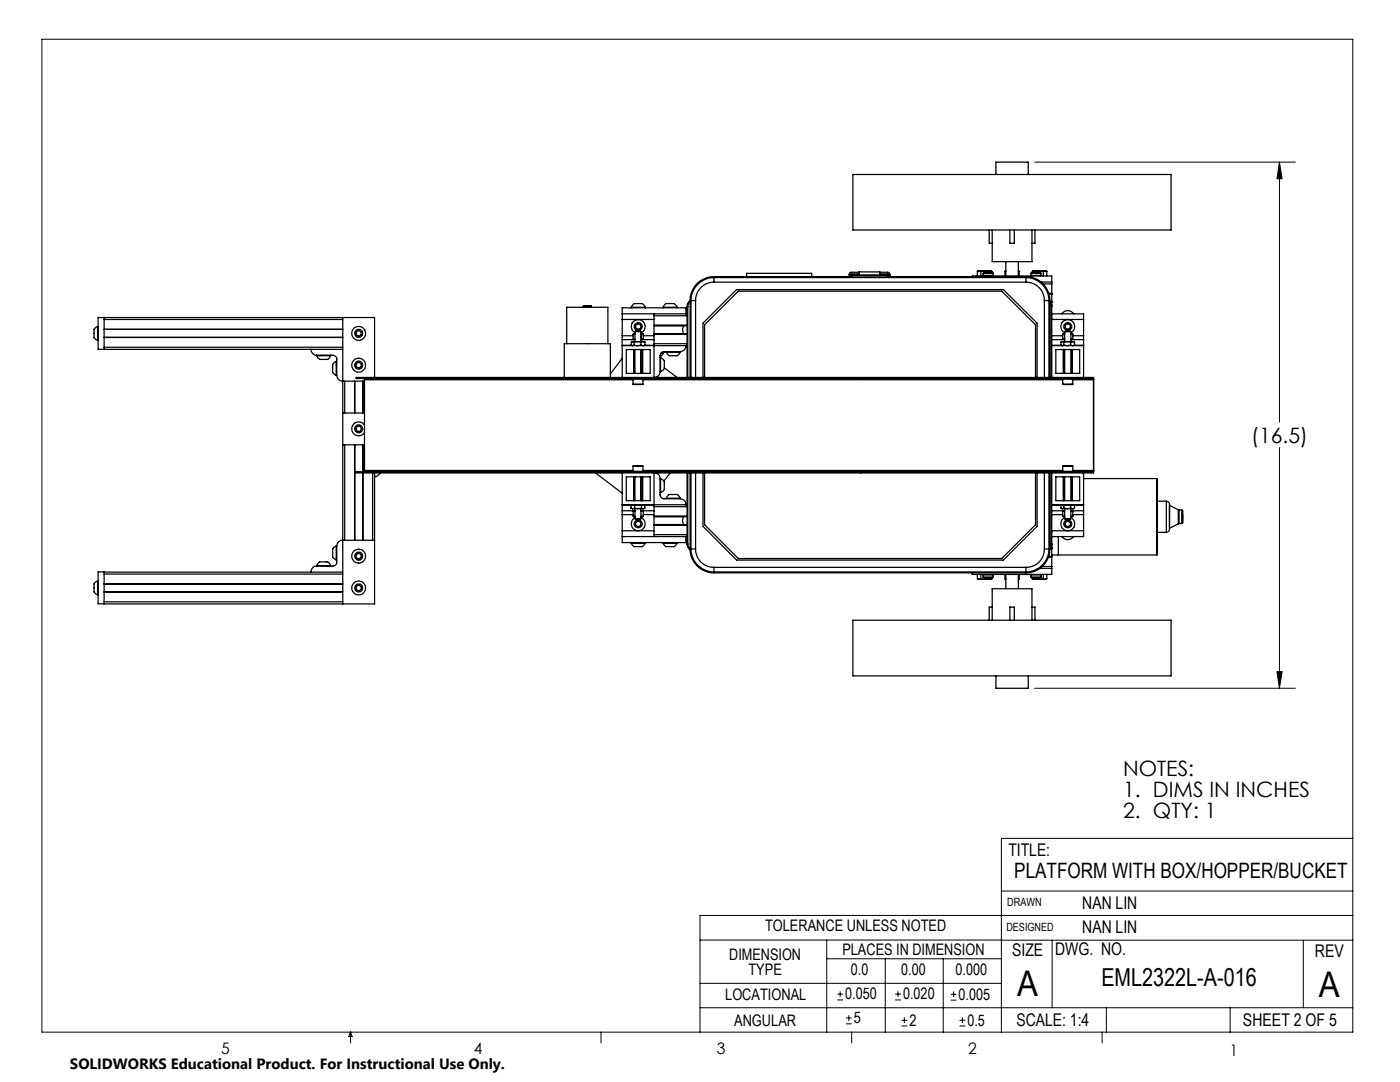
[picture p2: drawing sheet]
<svg xmlns="http://www.w3.org/2000/svg" width="279mm" height="216mm" viewBox="0 0 279 216" stroke-linecap="round" stroke-linejoin="round" font-family="sans-serif">
<g fill="none" stroke="#000" stroke-width=".2">
<path d="M8.4 7.8h261.6v198.2h-261.6zM206.5 32.3h52M255.3 32.3l.6 3.4h-1.1zM255.3 32.3v51.9M255.3 89.3v48M206.5 137.3h52M254.8 134h1.1l-.6 3.3zM199.8 177.8h70.2M270 167.3h-70.2v38.7M139.7 187.6h60.2M139.7 196.2h60.1M165 187.6v18.4"/>
<path d="M165 191.3h34.8M167.1 199.5h1.1M167.1 198.4h1.1M167.7 197.8v1.1M176.7 191.3v14.7M178.6 199.5h1.2M178.6 198.4h1.2M179.2 197.8v1.1M188.2 191.3v14.7M189.7 199.6h1.2M189.7 198.4h1.2M190.3 197.8v1.2"/>
<path d="M199.8 187.6h70.2M210 187.6v13.5M260.1 187.6v13.5M270 182.7h-130.3v23.3M70 206v2.1M70 206l.3 .8h-.7zM119.9 206v2.1M139.7 201.1h130.3M168.8 204.3h1.2M168.8 203.1h1.2M169.4 202.6v1.1M170 206v2.1"/>
<path d="M179.9 204.7h1.2M179.9 203.6h1.2M180.5 203v1.2M191.5 204.7h1.2M191.5 203.6h1.2M192.1 203v1.2M220 206v2.1M220.8 201.1v4.9M245.5 201.1v4.9"/>
</g>
<path d="M255.3 32.3l.6 3.4h-1.1zM254.8 134h1.1l-.6 3.3z" fill="#000"/>
<g fill="none" stroke="#000" stroke-width=".25">
<path d="M170.2 34.8h63.5v11.1h-63.5zM198.8 34.8v-2.5h6.4v2.5M137.7 59.9l-.4 .7-.2 .6M137.7 60h1.1M137.7 60v15.3M138.8 60v15.3M142.5 56.3a3.6 3.6 0 0 0-3.7 3.7M142.5 55.2a4.7 4.7 0 0 0-4.8 4.8M142.5 55.2v1.1M142.5 56.3h62.3M142.5 55.2h27.2M149 55.2v-.7h13v.7"/>
<path d="M169.5 54.8l1.9 .1M169.7 55h.3M169.7 54.9v.4h.3M169.7 54.9h.1M169.9 54.6l-.1 .3M169.9 54.6h1.6M169.9 54.6v.3M170 55h7M170 55v.3M170 55.3h7M171.5 54.9v-.6h4.1v.6M171.5 54.3l-1.8 .1-.2 .3v.5"/>
<path d="M175.6 54.3h1.6l.4 .4v.5M175.6 54.6h1.5M177 55h.4M177 55v.3M177.1 54.6l.2 .3M177.1 54.6v.3M177.4 54.9v.4h-.4M177.4 54.9h.1M177.4 55.2h27.4M177.6 54.8l-6.2 .1M194 55.2v-.1h15.9v1.2M195.1 54.2v.9"/>
<path d="M195.4 54l.4 .2M195.4 54h1.1M195.4 54l-.3 .2M195.8 54.2v.9M196.2 55h2M196.2 54.5h2M196.2 54.5l.1-.1h1.8l.1 .1M196.2 54.5v.5M196.2 55l.1 .1M196.5 54l.7 .2M196.5 54h1.1M196.5 54l-.7 .2"/>
<path d="M197.2 54.2v.2M197.4 45.9v2.6h.6M197.6 54l-.4 .2M197.6 54l.3 .2M197.9 54.2v.2M198 45.9v6.3h8v-6.3M198.2 54.5v.5M198.2 55l-.1 .1M200.6 54.2v.9M200.7 54.1l-.1 .1M200.7 54l-.1 .2M200.7 52.2v2.9"/>
<path d="M201.5 45.9v2.6h.9v-2.6M203.2 54l.2 .2M203.2 52.2v2.9M203.2 54.1l.2 .1M203.4 54.2v.9M204.8 56.3a3.6 3.6 0 0 1 3.6 3.7M204.8 55.2a4.7 4.7 0 0 1 4.7 4.8M204.8 55.2v1.1M205.7 54.5l.1-.1h1.8l.2 .1M205.7 54.5h2.1M205.7 55h2.1M205.7 54.5v.5"/>
<path d="M205.7 55l.1 .1M206 54.2v.2M206.4 54l.4 .2M206.4 54h1.1M206.4 54l-.4 .2M206.6 45.9v2.6h-.6M206.8 54.2v.2M207.5 54l.7 .2M207.5 54h1.1M207.5 54l-.7 .2M207.8 54.5v.5M207.8 55l-.2 .1"/>
<path d="M207.8 56.3h2.1M208.2 54.2v.9M208.2 56.7h1.7M208.4 60h1.1M208.4 60v15.3M208.6 54l.3 .2M208.6 54l-.4 .2M208.9 54.2v.9M209.3 58.5h.6M209.3 58.6h.6M209.5 60v15.3M209.9 56.3v.4"/>
<path d="M209.9 58.5v.1M209.9 58.6h.1M209.9 56.7v1.8M209.9 58.6v1.7M19.5 65.2l-.4 .2a.9 .9 0 0 0-.3 1.1 1.05 1.05 0 0 0 .7 1.4M19.5 65.2v2.7M19.5 65.2h.1M19.5 67.9h.1M20.8 63.4h.1M20.8 63.4v6.3M20.8 67.3h47.6M20.8 65.7h47.6"/>
<path d="M20.8 63.7h47.6M20.8 69.3h47.6M62.1 69.7a1.16 1.16 0 0 0 1.1 1.2h3.2a.78 .78 0 0 1 .8 .8v3.2M63.2 71l.2 .3a.92 .92 0 0 0 1.1 .4 1.12 1.12 0 0 0 1.3-.3l.2-.4M63.2 71h2.8M63.2 70.9v.1M66 70.9v.1M67.1 72.1l-.3 .2a.81 .81 0 0 0-.4 1.1 1.03 1.03 0 0 0 .3 1.2l.4 .3M67.1 72.1v2.8M67.1 72.1h.1M67.1 74.9h.1M67.2 74.9a1.21 1.21 0 0 0 1.2 1.2h4.3"/>
<path d="M68.4 69.7h-48.8v-6.3h55.2v11.9M68.4 63.4v57.1M68.8 76.1v6.3M70.8 76.1v6.3M71.1 66.2l.5-.3 .5 .3v.6l-.5 .3-.5-.3zM71.1 72.6l.5-.3 .5 .3v.6l-.5 .2-.5-.2zM72.4 76.1v6.3M72.7 75.5v.3M72.7 75.8h53.6M72.7 75.8v18.1M112.6 75.3v-6.7h9.2v6.7M113.1 68.6v-7.3h8.2v7.3"/>
<path d="M116.4 61.1h1.6M116.4 61.1v.2M118 61.1v.2M124.2 67.8v1.1M124.2 67v.8M124.2 62.6v1.1M124.2 68.9l2 .1M124.2 69h12.9M124.2 62.6v-1.2h12.7v1.2M124.2 63.7v3.3M124.2 68.9v6.4M124.2 71.5l-2.4 3.1"/>
<path d="M124.2 62.6h12.9M124.2 67.8h2.5M124.2 63.7h6.3M124.2 67h2.2M125 69.7h4.8v4.8h-4.8zM126 61.3l.2-.3a.86 .86 0 0 1 1-.4 1.03 1.03 0 0 1 1.3 .3l.3 .4M126 68.3v.6l.3 .1 .2-.1M126 61.3h2.8M126 61.3v.1M126.3 68.2l.2 .1M126.3 68.2h.9M126.3 68.2h-.3"/>
<path d="M126.3 68.2l-.3 .1M126.3 76.7h2M126.3 75.6h2M126.3 75.6v1.1M126.4 66.7h.3M126.4 67.7h.3M126.4 67.7l.1 .1M126.4 66.7v1M126.4 75.5l-.1 .1M126.5 69.7v4.8M126.5 68.9l.7 .1 .7-.1M126.5 68.3v.6"/>
<path d="M126.6 69.7v4.8M126.7 66.6l-.3 .1M126.7 66.2h1.2M126.7 66.4a1.38 1.38 0 0 1-.4-2.1 1.38 1.38 0 0 1 2.2 0 1.38 1.38 0 0 1-.6 2.1M126.7 66.2v2M126.7 69.7v4.8M126.9 64.9l.5-.3 .5 .3v.5l-.5 .3-.5-.3zM127 66h.1M127 66l-.3 .2M127 66h.7l.2 .2M127.2 68.2l.7 .1M127.2 68.2h1.1"/>
<path d="M127.2 68.2l-.7 .1M127.9 66.6l.5 .1M127.9 66.7h.5M127.9 68.9l.4 .1 .4-.1M127.9 67.1h.1M127.9 66.2v2M127.9 68.3v.6M127.9 69.7v4.8M128 67.7h.4M128 67.1v1.1M128 69.7v4.8M128 67.8h2.5"/>
<path d="M128.2 69.7v4.8M128.2 75.5l.1 .1M128.3 69.7v4.8M128.3 68.2l-.4 .1M128.3 68.2l.4 .1M128.3 68.2h.2M128.3 75.6v1.1M128.3 75.8h83.8M128.4 67.7l-.1 .1M128.4 66.7v1M128.4 67h2.1M128.5 68.2h.2"/>
<path d="M128.5 68.2h.1M128.6 68.9h1.9M128.7 68.9l-.2 .1M128.7 68.9h.1M128.7 68.3h.1M128.7 68.3v.6M128.8 61.3v.1M130.5 67.8v1.1M130.5 67v.8M130.5 62.6v1.1M130.5 63.7v3.3M130.5 68.9v6.4"/>
<path d="M130.5 65h6.6M130.5 66.6h6.6M130.5 64.9h6.6M130.5 68.6h6.6M130.5 66.7h6.6M130.5 63h6.6M131.7 74.2a1.14 1.14 0 0 1-1.1 1.1M131.7 74.2h.1M131.7 71.4h.1M131.8 71.4l.4 .1a.92 .92 0 0 1 .4 1.1 1.03 1.03 0 0 1-.3 1.3l-.5 .3M131.8 71.4v2.8M132 70.4l.3 .2"/>
<path d="M132.3 61.3l.2-.3a.86 .86 0 0 1 1.1-.4 1.03 1.03 0 0 1 1.3 .3l.2 .4M132.3 61.3h2.8M132.3 61.3v.1M132.6 73.4l2.5 1.9M132.6 70.2l-.9 1.1M133 70.3l.1 .3a.91 .91 0 0 0 1.1 .4 1.03 1.03 0 0 0 1.3-.3l.2-.4M133 70.3h2.7M133 70.2v.1M135.1 61.3v.1M135.7 70.2h-3.2a.78 .78 0 0 0-.8 .7v3.3M135.7 70.2v.1M136.5 65l-.1 .1a1.31 1.31 0 0 0 .1 1.5h-6"/>
<path d="M136.9 69a1.14 1.14 0 0 1-1.2 1.2M137.1 61.2h.2M137.1 61.2v14.1M137.3 61.2v14.1M137.7 60.1l-.3 .5-.1 .6M137.9 75.3v-15.3a4.6 4.6 0 0 1 4.6-4.6h62.3a4.6 4.6 0 0 1 4.5 4.6v15.3M140.3 75.3v-10.8l6.7-6.7h53.2l6.8 6.7v10.8M140.6 75.3v-10.5l6.7-6.7h52.6l6.8 6.7v10.5M171.8 75.3v.2M209.5 60.1l.4 .8v.3h-.1M209.5 60.3l.3 .9M209.6 60.3h.3"/>
<path d="M209.6 60.2h.3M209.7 60.4h.2M209.8 61.2v14.1M209.9 60.3v.1M209.9 67.8v1.1M209.9 67v.8M209.9 60.4v3.3M209.9 62.6h6.4v1.1M209.9 68.9l2 .1M209.9 63.7v3.3M209.9 68.9v6.4M209.9 69h6.4"/>
<path d="M209.9 67.8h2.6M209.9 63.7h6.4M209.9 67h2.2M210.7 69.7h4.8v4.8h-4.8zM211.8 68.9l.2 .1 .3-.1M211.9 62.6a1.42 1.42 0 0 1 2.4 0M212 68.2h1M212 68.2l-.3 .1v.6M212 68.2h-.2M212 68.2l.3 .1M212.1 67.7h.4M212.1 66.7h.4"/>
<path d="M212.1 76.7h2M212.1 75.6h2M212.1 66.7v1M212.1 75.6v1.1M212.1 67.7l.1 .1M212.2 75.5l-.1 .1M212.2 69.7v4.8M212.3 69.7v4.8M212.3 68.9l.6 .1 .8-.1M212.3 68.3v.6M212.5 66.6l-.4 .1M212.5 66.2h1.2"/>
<path d="M212.5 66.2l.2-.2h.8l.2 .2M212.5 66.4a1.38 1.38 0 0 1-.5-2.1 1.38 1.38 0 0 1 2.2 0 1.38 1.38 0 0 1-.5 2.1M212.5 66.2v2M212.5 69.7v4.8M212.6 64.9l.5-.3 .5 .3v.5l-.5 .3-.5-.3zM213 68.2l-.7 .1M213 68.2h1.1M213 68.2l.7 .1M213.7 68.9l.3 .1 .5-.1M213.7 68.3v.6M213.7 67.7h.4M213.7 66.6l.4 .1"/>
<path d="M213.7 66.7h.4M213.7 66.2v2M213.7 69.7v4.8M213.7 67.8h2.6M213.9 69.7v4.8M214 75.5l.1 .1M214 69.7v4.8M214.1 68.2l-.4 .1M214.1 68.2l.4 .1M214.1 68.2h.3M214.1 66.7v1M214.1 75.6v1.1"/>
<path d="M214.1 67.7l-.1 .1M214.1 75.8h4.2M214.1 67h2.2M214.4 68.9h.1M214.4 68.3h.1M214.5 68.3v.6M216 75.3v.2M216.3 67.8v1.1M216.3 67v.8M216.3 68.9l-2 .1M216.3 63.7v3.3M216.3 68.9v6.4"/>
<path d="M218.2 75.3l.1 .5M218.2 75.5v18.6M218.2 75.3h-147.1v.2h147.1M218.2 75.3v.2M218.3 75.8v18.1M68.4 82.4h4.3M68.4 88.8h4.3M68.8 88.8v19M70.8 88.8v19M71.3 85.1h.6l.2 .5-.2 .5h-.6l-.3-.5zM72.4 88.8v5.3M72.4 94.4v13.4"/>
<path d="M72.7 93.9v.2M72.7 84.8a1.38 1.38 0 0 0-2-.3 1.38 1.38 0 0 0 0 2.1 1.38 1.38 0 0 0 2-.3M72.7 93.9h53.6M74.4 94.4v13.4M74.8 94.4v26.1h-55.2v-6.4h1.2v6.4M75.9 94.4a1.29 1.29 0 0 1-1.1 .7M118.9 94.4l5.3 4M124.2 94.4v6.4M125 95.1h4.8v4.8h-4.8zM126.3 94.1h2M126.3 93l.1-.1h1.8l.1 .1M126.3 93h2"/>
<path d="M126.3 93v1.1M126.3 94.1h.1M126.5 95.1v4.8M126.6 95.1v4.8M126.7 95.1v4.8M127.9 95.1v4.8M128 95.1v4.8M128.2 95.1v4.8M128.3 95.1v4.8M128.3 93v1.1M128.3 94.1h-.1M128.3 93.9h83.8"/>
<path d="M130.5 94.4v7.5M130.6 94.4a1.09 1.09 0 0 1 1.1 1.1v3.2a.85 .85 0 0 0 .8 .8h3.2M131.7 98.3h.1M131.7 95.5h.1M131.8 95.5l.4 .2a.92 .92 0 0 1 .4 1.1 1.03 1.03 0 0 1-.3 1.2l-.5 .3M131.8 95.5v2.8M133 99.4l.1-.3a.86 .86 0 0 1 1.1-.4 1.03 1.03 0 0 1 1.3 .3l.2 .4M133 99.4h2.7M133 99.4v.1M133.7 94.4l-1.2 1.6M135.7 99.5a1.15 1.15 0 0 1 1.2 1.2M135.7 99.4v.1"/>
<path d="M137.1 94.4v14.1M137.3 94.4v14.1M137.7 94.4v15.1M137.9 94.4v15.1a4.6 4.6 0 0 0 4.6 4.6h62.3a4.6 4.6 0 0 0 4.5-4.6v-15.1M138.8 94.4v15.1M140.3 94.4v10.6l6.7 6.8h53.2l6.8-6.8v-10.6M140.6 94.4v10.3l6.7 6.7h52.6l6.8-6.7v-10.3M171.8 94.1v.3M208.4 94.4v15.1M209.5 94.4v15.1M209.8 94.4v14.1M209.9 94.4v6.4"/>
<path d="M210.7 95.1h4.8v4.8h-4.8zM212.1 93l.1-.1h1.8l.1 .1M212.1 93h2M212.1 94.1h2M212.1 93v1.1M212.1 94.1h.1M212.2 95.1v4.8M212.3 95.1v4.8M212.5 95.1v4.8M213.7 95.1v4.8M213.9 95.1v4.8M214 95.1v4.8"/>
<path d="M214.1 93v1.1M214.1 94.1h-.1M214.1 93.9h4.2M216 94.1v.3M216.3 95.5h14.6M216.3 94.4v6.4M218.2 94.1h-147.1v.3h147.1M218.2 94.1v.3M218.3 93.9l-.1 .5M19.5 115.9l-.3 .2a.88 .88 0 0 0-.4 1.2 1.04 1.04 0 0 0 .7 1.4M19.5 115.9v2.8M19.5 115.9h.1"/>
<path d="M19.5 118.7h.1M20.8 114.2h47.6M20.8 116.5h47.6M20.8 118.1h47.6M20.8 114.5h47.6M63.2 112.9l.2-.4a.92 .92 0 0 1 1.1-.4 1.12 1.12 0 0 1 1.3 .3l.2 .5M63.2 112.9h2.8M63.2 112.9v.1M66 112.9v.1M67.1 108.9l-.3 .2a.81 .81 0 0 0-.4 1.1 1.03 1.03 0 0 0 .3 1.3l.4 .2M67.1 108.9v2.8M67.1 108.9h.1"/>
<path d="M67.1 111.7h.1M67.2 108.9v3.2a.78 .78 0 0 1-.8 .9h-3.2a1.15 1.15 0 0 0-1.1 1.2M71.1 110.7l.5-.3 .5 .3v.6l-.5 .2-.5-.2zM71.1 117l.5-.3 .5 .3v.6l-.5 .3-.5-.3zM74.8 107.8h-6.4a1.14 1.14 0 0 0-1.2 1.1M124.2 100.8v1.1M124.2 101.9v.8M124.2 105.9v1.2M124.2 102.7v3.2M124.2 107.1v1.2h12.7v-1.2M124.2 107.1h12.9M124.2 101.9h2.5"/>
<path d="M124.2 105.9h6.3M124.2 102.7h2.2M125.9 101.4l.4 .1M125.9 100.8l.4-.1 .3 .1M125.9 100.8v.6M126 108.4l.2 .3a.91 .91 0 0 0 1 .4 1.03 1.03 0 0 0 1.3-.3l.3-.4M126 108.4h2.8M126 108.3v.1M126.2 100.7l-.3 .1M126.3 101.5h1M126.4 102h.3M126.4 103l.3 .1"/>
<path d="M126.4 103h.3M126.4 102v1M126.5 101.9l-.1 .1M126.6 101.4l.7 .1M126.6 100.8l.7-.1 .7 .1M126.6 100.8v.6M126.6 101.4l-.3 .1M126.7 103.5l.3 .1h.7l.2-.1M126.7 103.5h1.2M126.7 101.5v2M126.9 104.2l.5-.2 .5 .2v.6l-.5 .3-.5-.3zM127.3 101.5h1.1"/>
<path d="M127.9 102h.5M127.9 103h.5M127.9 103.3a1.38 1.38 0 0 1 .6 2.1 1.38 1.38 0 0 1-2.2 0 1.38 1.38 0 0 1 .4-2.1M127.9 101.5v2M127.9 101.9h2.6M128 101.4l.4 .1M128 100.8l.3-.1 .4 .1M128 101.4l-.7 .1M128 100.8v.6M128.3 101.9l.1 .1M128.4 103l-.5 .1M128.4 102v1"/>
<path d="M128.4 102.7h2.1M128.5 100.7l.2 .1M128.7 101.4l-.3 .1M128.7 100.8v.6M128.8 108.3v.1M130.5 101.9v.8M130.5 105.9v1.2M130.5 102.7v3.2M130.5 104.7h6.6M130.5 103.1h6.6M130.5 104.7h6M130.5 101.1h6.6"/>
<path d="M130.5 103h6.6M130.5 106.7h6.6M130.5 104.8h6.6M132.3 108.4l.2 .3a.91 .91 0 0 0 1.1 .4 1.03 1.03 0 0 0 1.3-.3l.2-.4M132.3 108.4h2.8M132.3 108.3v.1M135.1 108.3v.1M136.5 103.1l-.1 .1a1.37 1.37 0 0 0 .1 1.5M137.1 108.5h.2M137.1 108.5l.2 .6 .4 .7M137.1 100.7l-12.9 .1M137.3 108.5l.1 .6 .3 .5"/>
<path d="M137.7 109.5a4.7 4.7 0 0 0 4.8 4.8M137.7 109.5h1.1M138.8 109.5a3.6 3.6 0 0 0 3.7 3.7M142.5 113.2v1.1M142.5 113.2h62.3M142.5 114.3h62.3M195.1 115.5l.3 .1M195.1 114.6v.9M195.4 115.6h1.1M195.8 115.5l.7 .1M195.8 114.6v.9M195.8 115.5l-.4 .1"/>
<path d="M196.2 115.1l.1 .2h1.8l.1-.2M196.2 115.1h2M196.2 114.7h2M196.2 114.7v.4M196.3 114.6l-.1 .1M196.5 115.6h1.1M197.2 115.5l.4 .1M197.2 115.3v.2M197.2 115.5l-.7 .1M197.9 115.5l-.3 .1M197.9 115.3v.2M198.1 114.6l.1 .1"/>
<path d="M198.2 114.7v.4M200.6 115.5l.1 .1M200.6 114.6v.9M200.7 114.6v2.9M203.2 114.6v2.9M203.4 115.5l-.2 .1M203.4 114.6v.9M204.8 113.2v1.1M205.7 114.7h2.1M205.7 115.1h2.1M205.7 115.1l.1 .2h1.8l.2-.2M205.7 114.7v.4"/>
<path d="M205.8 114.6l-.1 .1M206 115.5l.4 .1M206 115.3v.2M206.4 115.6h1.1M206.8 115.5l.7 .1M206.8 115.5l-.4 .1M206.8 115.3v.2M207.5 115.6h1.1M207.6 113.4h2.3M207.6 114.6l.2 .1M207.8 114.7v.4M208 113h1.9"/>
<path d="M208.2 115.5l.4 .1M208.2 114.6v.9M208.2 115.5l-.7 .1M208.4 109.5a3.6 3.6 0 0 1-3.6 3.7M208.4 109.5h1.1M208.9 115.5l-.3 .1M208.9 114.6v.9M209.3 111.2h.6M209.3 111.1h.6M209.3 111h.6M209.5 109.5a4.7 4.7 0 0 1-4.7 4.8M209.6 109.4h.3"/>
<path d="M209.7 109.3h.2M209.8 108.5l.1 .3-.4 .8M209.8 108.5l-.3 .9M209.9 109.3v.1M209.9 111.1v.1M209.9 113v.4M209.9 109.4h.1M209.9 100.8v1.1M209.9 101.9v.8M209.9 105.9v3.4M209.9 110.7h21M209.9 102.7v3.2"/>
<path d="M209.9 109.4v1.7M209.9 111.2v1.8M209.9 113.4v1.2h-15.9v-.3M209.9 101.9h2.6M209.9 105.9h6.4M209.9 102.7h2.2M211.2 107.1v3.6M211.7 100.8v.6l.3 .1M211.8 101.4l.2 .1M211.9 100.7l-.1 .1h.5M211.9 107.1a1.42 1.42 0 0 0 2.4 0M212 101.5h1"/>
<path d="M212.1 102h.4M212.1 103l.4 .1M212.1 103h.4M212.1 102v1M212.2 101.9l-.1 .1M212.3 100.8l.7-.1 .7 .1M212.3 101.4l-.3 .1M212.3 100.8v.6M212.3 101.4l.7 .1M212.5 103.5h1.2M212.5 103.5l.2 .1h.8l.2-.1M212.5 103.3a1.39 1.39 0 0 0-.5 2.1 1.39 1.39 0 0 0 2.2 0 1.39 1.39 0 0 0-.5-2.1"/>
<path d="M212.5 101.5v2M212.6 104.2l.5-.2 .5 .2v.6l-.5 .3-.5-.3zM213 101.5h1.1M213.7 101.4l-.7 .1M213.7 100.8l.4-.1 .4 .1M213.7 100.8v.6M213.7 101.4l.4 .1M213.7 102h.4M213.7 103h.4M213.7 101.5v2M213.7 101.9h2.6M214 101.9l.1 .1"/>
<path d="M214.1 103l-.4 .1M214.1 102v1M214.1 102.7h2.2M214.3 100.7l.2 .1M214.5 101.4l-.4 .1M214.5 100.8v.6M216.3 100.8v1.1M216.3 101.9v.8M216.3 105.9v1.2h-6.4M216.3 102.7v3.2M216.3 100.7l-6.4 .1M230.9 100v-3.9v14v-3.9"/>
<path d="M230.9 100v-4.5v15.2v-4.5M230.9 106.2h1.9M230.9 100h1.9M232.8 100l.4 .2 .2 .4M232.8 100v6.2M233.4 105.7l-.1 .3-.5 .2M233.4 100.8v-.1v4.9v-.2M233.4 100.8v4.6M233.4 100.8l1.8 .9M235.2 101.7l.1 .1M235.2 104.5h.1M235.2 101.7v2.8l-1.8 .9"/>
<path d="M235.3 101.8v2.7M235.3 104.5h.6M235.3 101.8h.6M235.8 101.8l.2 .1v1.2M235.9 101.8v2.7M236 103.1v1.3l-.1 .1M236 102v2.3v-1.2M236 102.7v.4M20.8 120.1h47.6M170.2 123.8h63.5v11.1h-63.5zM198 121.1h-.6v2.7M198 123.8v-6.3h8v6.3"/>
<path d="M198.8 134.9v2.4h6.4v-2.4M201.5 123.8v-2.7h.9v2.7M206 121.1h.6v2.7"/>
<circle cx="71.6" cy="66.5" r="1.39"/>
<circle cx="71.6" cy="72.9" r="1.39"/>
<circle cx="71.6" cy="72.9" r=".8"/>
<circle cx="71.6" cy="66.5" r=".8"/>
<circle cx="127.4" cy="65.1" r=".79"/>
<circle cx="213.1" cy="65.1" r=".79"/>
<circle cx="71.6" cy="85.6" r=".8"/>
<circle cx="71.6" cy="111" r="1.39"/>
<circle cx="71.6" cy="117.3" r="1.39"/>
<circle cx="71.6" cy="117.3" r=".8"/>
<circle cx="71.6" cy="111" r=".8"/>
<circle cx="127.4" cy="104.5" r=".8"/>
<circle cx="213.1" cy="104.5" r=".8"/>
</g>
<g font-size="7.1">
<text x="203" y="198.7">A</text>
<text x="263.2" y="198.9">A</text>
</g>
<text font-size="4.9" x="219.8" y="196.7">EML2322L-A-016</text>
<g font-size="4.2">
<text x="249.7" y="88.3">(16.5)</text>
<text x="224.2" y="154.8">NOTES:</text>
<text x="224.2" y="158.9">1. DIMS IN INCHES</text>
<text x="224.2" y="163.1">2. QTY: 1</text>
<text x="202.4" y="175.1">PLATFORM WITH BOX/HOPPER/BUCKET</text>
</g>
<g font-size="3.5">
<text x="201.2" y="170.7">TITLE:</text>
<text x="216" y="181.4">NAN LIN</text>
<text x="202" y="190.7">SIZE</text>
<text x="210.6" y="190.6">DWG. NO.</text>
<text x="216" y="186.2">NAN LIN</text>
<text x="262.4" y="190.9">REV</text>
<text x="202.9" y="204.6">SCALE: 1:4</text>
<text x="248.1" y="204.6">SHEET 2 OF 5</text>
</g>
<g font-size="3.2">
<text x="152.7" y="185.7">TOLERANCE UNLESS NOTED</text>
<text x="145.5" y="191.5">DIMENSION</text>
<text x="168.1" y="190.5">PLACES IN DIMENSION</text>
<text x="149.4" y="194.6">TYPE</text>
<text x="169.8" y="194.6">0.0</text>
<text x="179.8" y="194.6">0.00</text>
<text x="190.7" y="194.6">0.000</text>
<text x="144.7" y="199.6">LOCATIONAL</text>
<text x="168.7" y="199.4">0.050</text>
<text x="180.2" y="199.4">0.020</text>
<text x="191.3" y="199.5">0.005</text>
<text x="146.5" y="204.6">ANGULAR</text>
<text x="170.4" y="204.2">5</text>
<text x="181.5" y="204.6">2</text>
<text x="193.1" y="204.6">0.5</text>
<text x="44.2" y="210.4">5</text>
<text x="94.6" y="210.3">4</text>
<text x="143.1" y="210.4">3</text>
<text x="193.2" y="210.3">2</text>
<text x="245.4" y="210.6">1</text>
</g>
<text font-size="3" x="14" y="213.3">SOLIDWORKS Educational Product. For Instructional Use Only.</text>
<g font-size="2.3">
<text x="200.8" y="185.7">DESIGNED</text>
<text x="201" y="180.9">DRAWN</text>
</g>
</svg>
